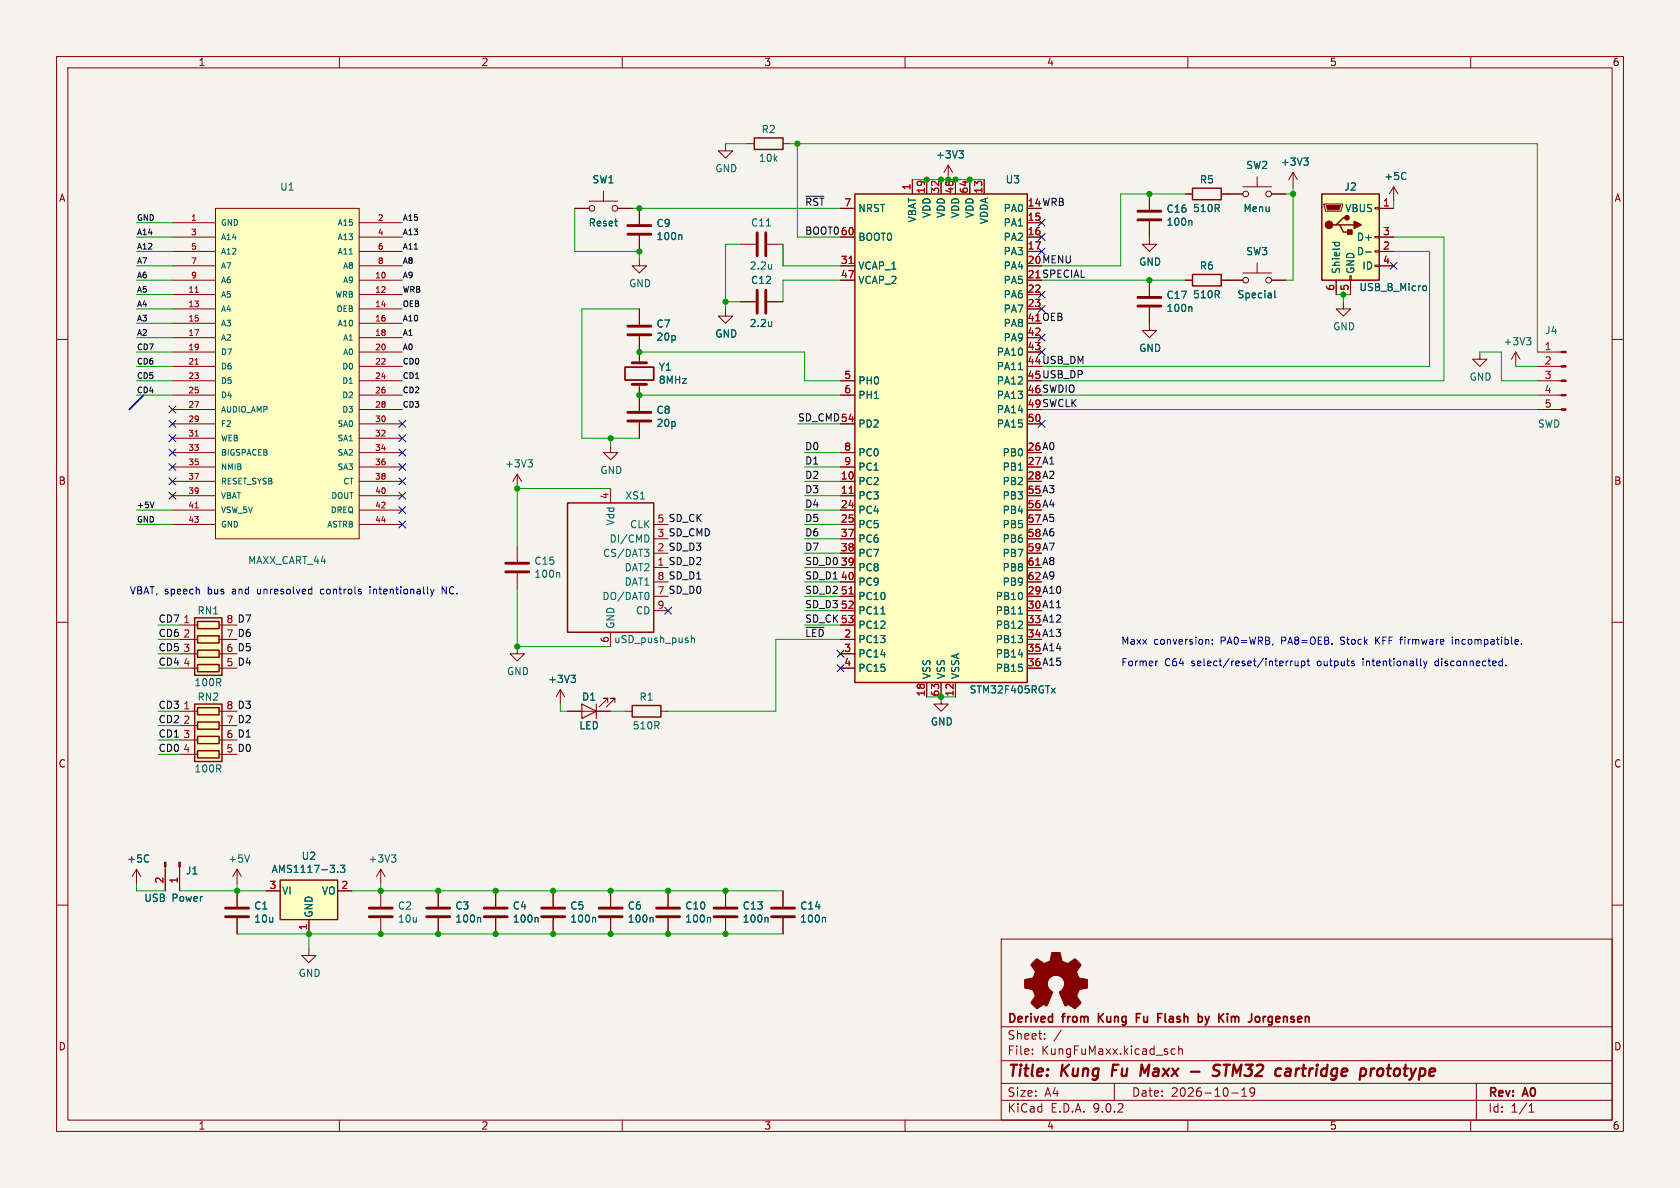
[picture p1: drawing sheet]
<svg xmlns="http://www.w3.org/2000/svg" width="297mm" height="210mm" viewBox="0 0 297 210" stroke-linecap="round" stroke-linejoin="round" font-family="sans-serif">
<path d="M0 0h297v210h-297z" fill="#f5f4ef" stroke="#f5f4ef" stroke-width=".18"/>
<g fill="none" stroke="#840000" stroke-width=".18">
<path d="M10 10h277v190h-277zM12 12h273v186h-273zM60 10v2M110 10v2M160 10v2M210 10v2M260 10v2M203.2 49.5v2.8M203.2 54.4v2.8M10 60h2M107.9 78.7v1.3h1.3l-1.3 1.3-1.2-1.3h1.2M285 60h2"/>
<path d="M107.9 86.4v2.5M115.6 92.7h2.5M115.6 95.3h2.5M10 110h2M107.9 111.8v2.5M115.6 100.3h2.5M115.6 102.9h2.5M115.6 105.4h2.5M115.6 108h2.5M285 110h2M24.1 153.7l-.7 1.2M24.1 153.7l.8 1.2"/>
<path d="M24.1 153.7v2.5M29.2 153.3v4.2M31.7 153.3v4.2M67.3 153.7l-.8 1.2M67.3 153.7l.8 1.2M67.3 153.7v2.5M67.3 157.5v2.8M10 160h2M54.6 167.6v1.3h1.3l-1.3 1.3-1.3-1.3h1.3M67.3 162.3v2.8M177 166h108v32h-108zM285 160h2"/>
<path d="M60 198v2M110 198v2M160 198v2M177 194.5h108M177 191.5h108M177 187.5h108M177 181.5h108M182.5 186.3v.1M182.5 185.5v.1M184.7 183.6v.1M184.7 182.8v.1M187.6 182.1l-1.3 2"/>
<path d="M197 191.5v3M207.7 185.5l-.4-.1-.3 .3v.4l.2 .2h.5M208.4 185.5l.2-.1 .4 .1v.9M208.4 184.9v1.5M210 198v2M217.7 193.2h1.2M219.5 193.8h.9M219.5 192.7l.5-.4v1.5M221.8 192.9l-.3 .3h-.3l-.2-.3 .1-.5 .4-.1 .2 .1a.99 .99 0 0 1-.3 1.4h-.3M260 198v2M261 191.5v6.5M270.3 196.6h.9"/>
<path d="M270.3 195.5l.4-.4v1.5"/>
</g>
<path d="M196.8 188.2l-.3 2M201.8 188.2l.5 1.4 .9-1.4M210.5 189.4h1.6M214.9 189.2l.3 .1a.49 .49 0 0 1 .4 .5 .49 .49 0 0 1-.5 .4h-.5M215.7 188.3a.85 .85 0 0 0-1 .1l-.2 .4 .1 .2M216.3 188.2h1.2M216.9 188.2l-.3 2M227.6 188.9l.5 .1v1.2M228.1 190.1l-.7 .1M228.2 189.4h-.7M243 188.9l-.5 .2M244.4 189a.59 .59 0 0 0-.9 .3v.7a.57 .57 0 0 0 1-.2" fill="none" stroke="#840000" stroke-width=".4"/>
<path d="M194.2 179.2v1.5M195.1 179.2l-.9 .8M200.9 179.9h.5M201.6 179.2h-.7v1.5M204.7 179.2h.7M213.1 179.7l.3 1M213.8 179.7l-.4 1M217.7 179.7v1M218.1 179.7l-.4 .1M223.3 179.7v1M223.8 179.7l-.3 .1-.2 .2M213.4 180.7l-.1 .3-.2 .2" fill="none" stroke="#840000" stroke-width=".3"/>
<path d="M201.2 52.6h4M201.2 54.1h4M65.3 160.5h4M65.3 162.1h4" fill="none" stroke="#840000" stroke-width=".51"/>
<path d="M210.5 54.2l.2 .2v.7M113.9 97.1h.8l-.4 .5M114.5 94.6l.2 .5-.2 .7M114.5 97.6l.2 .2v.3l-.2 .3M114.6 104.8l.1 .4-.1 .7M122.2 112.3v1.3M122.2 112.9l.2-.1h.3l.1 .8M26.1 151.1l.2 .1M26.3 152.3l-.2 .1M69.2 151.1h.8l-.4 .5M69.7 151.6l.3 .3v.3l-.3 .2" fill="none" stroke="#006464" stroke-width=".18"/>
<path d="M100.3 88.9h15.3v22.9h-15.3z" fill="none" stroke="#840000" stroke-width=".25"/>
<g fill="#840000" stroke="#840000" stroke-width=".18">
<path d="M31.6 152.4h.3v.9h-.3z"/>
<path d="M29.1 152.4h.2v.9h-.2z"/>
</g>
<path d="M38.1 36.8h25.4v58.5h-25.4z" fill="#ffffc2"/>
<g fill="none" stroke="#840000" stroke-width=".18">
<path d="M30.5 39.4h7.6M38.1 36.8h25.4v58.5h-25.4zM63.5 39.4h7.6M30.5 41.9h7.6M30.5 44.5h7.6M30.5 47h7.6M30.5 49.5h7.6M30.5 52.1h7.6M30.5 54.6h7.6M30.5 57.2h7.6M30.5 59.7h7.6M63.5 41.9h7.6"/>
<path d="M63.5 44.5h7.6M63.5 47h7.6M63.5 49.5h7.6M63.5 52.1h7.6M63.5 54.6h7.6M63.5 57.2h7.6M63.5 59.7h7.6M203.2 57.2v1.2h1.3l-1.3 1.3-1.3-1.3h1.3M30.5 62.2h7.6M30.5 64.8h7.6M30.5 67.3h7.6M30.5 69.9h7.6"/>
<path d="M30.5 72.4h7.6M30.5 74.9h7.6M30.5 77.5h7.6M63.5 62.2h7.6M63.5 64.8h7.6M63.5 67.3h7.6M63.5 69.9h7.6M63.5 72.4h7.6M63.5 74.9h7.6M63.5 77.5h7.6M113 62.2v1.9M113 67.9v4.7"/>
<path d="M113 74.7v2.8M30.5 80h7.6M30.5 82.6h7.6M30.5 85.1h7.6M30.5 87.6h7.6M30.5 90.2h7.6M30.5 92.7h7.6M63.5 80h7.6M63.5 82.6h7.6M63.5 85.1h7.6M63.5 87.6h7.6M63.5 90.2h7.6"/>
<path d="M63.5 92.7h7.6"/>
</g>
<path d="M34.5 51.7h.6M34.5 64.4h.6M34.5 77.1h.6M34.5 89.8h.6" fill="none" stroke="#a90000" stroke-width=".18"/>
<path d="M61.7 44.9h.6" fill="none" stroke="#006464" stroke-width=".18"/>
<path d="M111 72.9h4.1M111 74.4h4.1M111.8 64.1h2.5M111.8 67.9h2.5" fill="none" stroke="#840000" stroke-width=".51"/>
<path d="M110.5 64.9h5.1v2.3h-5.1z" fill="none" stroke="#840000" stroke-width=".3"/>
<path d="M49.5 155.6h10.2v7h-10.2z" fill="#ffffc2"/>
<path d="M133.3 24.4h5.1v2h-5.1zM111.8 124.7h5v2h-5zM49.5 155.6h10.2v7h-10.2z" fill="none" stroke="#840000" stroke-width=".25"/>
<g fill="none" stroke="#840000" stroke-width=".18">
<path d="M128.3 25.4v1.3h1.2l-1.2 1.2-1.3-1.2h1.3M132.1 25.4h1.2M138.4 25.4h1.3M167.6 29.2l-.7 1.3M167.6 29.2l.8 1.3M167.6 29.2v2.6M130.8 43.2h2.8M135.6 43.2h2.8M237.5 53.3v1.3h1.3l-1.3 1.3-1.3-1.3h1.3M261.6 62.2v1.3h1.3l-1.3 1.3-1.3-1.3h1.3M268 62.2l-.8 1.3M268 62.2l.7 1.3"/>
<path d="M268 62.2v2.6M271.8 62.2h4.2M271.8 64.8h4.2M271.8 67.3h4.2M271.8 69.9h4.2M271.8 72.4h4.2M91.4 83.8l-.7 1.3M91.4 83.8l.8 1.3M91.4 83.8v2.6M91.4 96.5v2.8M91.4 114.3v1.3h1.3l-1.3 1.2-1.2-1.2h1.2M91.4 101.3v2.8"/>
<path d="M99.1 121.9l-.8 1.3M99.1 121.9l.7 1.3M99.1 121.9v2.6M100.3 125.7h7.6M107.4 124.2v-.8h-.7h.7l-1.5 1.6M108.7 124.2v-.8h-.8h.8l-1.5 1.6M110.5 125.7h1.3M116.8 125.7h1.3M166.4 123.2v1.3h1.2l-1.2 1.2-1.3-1.2h1.3M47 157.5h2.5M59.7 157.5h2.5M87.6 157.5v2.8"/>
<path d="M97.8 157.5v2.8M107.9 157.5v2.8M118.1 157.5v2.8M128.3 157.5v2.8M138.4 157.5v2.8M54.6 162.6v2.5M87.6 162.3v2.8M97.8 162.3v2.8M107.9 162.3v2.8M118.1 162.3v2.8M128.3 162.3v2.8M138.4 162.3v2.8"/>
</g>
<g fill="none" stroke="#006464" stroke-width=".18">
<path d="M135.5 39.9h.7M169.5 26.7h.8l-.4 .4M170.1 27.1l.2 .3v.3l-.2 .2M136.4 46.7v.9M136.4 47.4l-.1 .1M269.9 59.7h.7l-.4 .5M270.4 60.2l.2 .2v.3l-.2 .3M93.3 81.3h.8l-.4 .5M93.9 81.8l.2 .2v.3l-.2 .2M98.8 101.2l.1 .2v.7M101 119.4h.7l-.4 .5M101.5 119.9l.2 .2v.3l-.2 .2"/>
<path d="M59.7 154.1v.1M60.2 153h.8l-.5 .4 .4 .2v.5l-.2 .1-.5-.1M95 162.2l.1 .1v.7M105.1 162.2l.2 .1v.7M115.3 162.2l.2 .1v.7M125.4 162.2l.2 .1v.7M135.6 162.2l.2 .1v.7M145.8 162.2l.1 .1v.7"/>
</g>
<g fill="none" stroke="#840000" stroke-width=".51">
<path d="M133.9 41.1v4.1M135.4 41.1v4.1M89.4 99.6h4.1M89.4 101.1h4.1M85.6 160.5h4.1M85.6 162.1h4.1M95.8 160.5h4M95.8 162.1h4M105.9 160.5h4.1M105.9 162.1h4.1M116.1 160.5h4M116.1 162.1h4"/>
<path d="M126.2 160.5h4.1M126.2 162.1h4.1M136.4 160.5h4.1M136.4 162.1h4.1"/>
</g>
<g fill="#840000" stroke="#840000" stroke-width=".18">
<path d="M276 62.1h.9v.3h-.9z"/>
<path d="M276 64.6h.9v.3h-.9z"/>
<path d="M276 67.2h.9v.2h-.9z"/>
<path d="M276 69.7h.9v.3h-.9z"/>
<path d="M276 72.3h.9v.2h-.9z"/>
<path d="M182.8 170l.5-.5 .9 .6a.62 .62 0 0 0 1 0l.2-.1a1.62 1.62 0 0 0 .5-1.4l.1-.2h1.4l.2 .8a.74 .74 0 0 0 .7 .9l.5 .2 1.3-.8 1 1-.4 .7a.75 .75 0 0 0-.1 1.2l.2 .5 1.4 .3 .1 1.5-1.5 .2v.2a1.23 1.23 0 0 0-.3 1.2l.6 1-.1 .1-1 .9-.8-.5a.54 .54 0 0 0-.8 0l-1.1-2.3a2.33 2.33 0 0 0 .9-2 1.54 1.54 0 0 0-2.5-.7 1.54 1.54 0 0 0 .4 2.6l-1.1 2.4a.69 .69 0 0 0-1.1 .2l-.6 .3-1.1-1 .8-1.2-.2-.6a.71 .71 0 0 0-.9-.7l-.7-.2v-1.4l.4-.1a1.11 1.11 0 0 0 1.2-.7 .72 .72 0 0 0-.2-1.2l-.4-.7z"/>
</g>
<path d="M102.9 124.5l2.5 1.2-2.5 1.3zM105.4 124.5v2.5" fill="none" stroke="#840000" stroke-width=".2"/>
<path d="M34.4 109.2h4.8v10.2h-4.8z" fill="#ffffc2"/>
<path d="M34.4 109.2h4.8v10.2h-4.8zM34.9 109.9h3.8v1.2h-3.8zM34.9 112.4h3.8v1.3h-3.8zM34.9 114.9h3.8v1.3h-3.8zM34.9 117.5h3.8v1.2h-3.8z" fill="none" stroke="#840000" stroke-width=".25"/>
<path d="M31.7 110.5h3.2M31.7 113h3.2M31.7 115.6h3.2M31.7 118.1h3.2M38.7 110.5h3.2M38.7 113h3.2M38.7 115.6h3.2M38.7 118.1h3.2" fill="none" stroke="#840000" stroke-width=".18"/>
<path d="M151.1 34.3h30.5v86.4h-30.5z" fill="#ffffc2"/>
<path d="M151.1 34.3h30.5v86.4h-30.5zM210.8 33.3h5.1v2h-5.1zM210.8 48.5h5.1v2h-5.1z" fill="none" stroke="#840000" stroke-width=".25"/>
<g fill="none" stroke="#840000" stroke-width=".18">
<path d="M101.6 36.8h2.5M104.1 35.6h5.1M106.7 33.8v1.8M109.2 36.8h2.6M113 36.8v2.8M148.6 36.8h2.5M161.3 31.8v2.5M163.8 31.8v2.5M166.4 31.8v2.5M168.9 31.8v2.5M171.4 31.8v2.5M174 31.8v2.5"/>
<path d="M181.6 39.4h2.5M203.2 39.1v4.1h1.3l-1.3 1.3-1.3-1.3h1.3M203.2 34.3v2.8M209.5 34.3h1.3M215.9 34.3h3.8M219.7 33h5.1M222.2 31.2v1.8M224.8 34.3h2.5M246.4 33l-.8 1.3M246.4 33l.7 1.3M246.4 33v2.6M113 45.7v1.3h1.3l-1.3 1.3-1.2-1.3h1.2"/>
<path d="M113 41.7v2.8M113 54.6v2.8M113 59.4v2.8M128.3 54.6v1.3h1.2l-1.2 1.3-1.3-1.3h1.3M130.8 53.3h2.8M135.6 53.3h2.8M148.6 41.9h2.5M148.6 47h2.5M148.6 49.5h2.5M181.6 41.9h2.5M181.6 44.5h2.5M181.6 52.1h2.5"/>
<path d="M181.6 54.6h2.5M181.6 59.7h2.5M209.5 49.5h1.3M215.9 49.5h3.8M219.7 48.3h5.1M222.2 46.5v1.8M224.8 49.5h2.5M148.6 67.3h2.5M148.6 69.9h2.5M148.6 74.9h2.5M181.6 74.9h2.5M181.6 62.2h2.5"/>
<path d="M148.6 80h2.5M148.6 82.6h2.5M148.6 85.1h2.5M148.6 87.6h2.5M148.6 90.2h2.5M148.6 92.7h2.5M148.6 95.3h2.5M148.6 97.8h2.5M148.6 100.3h2.5M148.6 102.9h2.5M148.6 105.4h2.5M148.6 108h2.5"/>
<path d="M148.6 110.5h2.5M148.6 113h2.5M148.6 115.6h2.5M148.6 118.1h2.5M163.8 120.7v2.5M166.4 120.7v2.5M168.9 120.7v2.5M41.9 153.7v2.5M41.9 157.5v2.8M41.9 153.7l-.8 1.2M41.9 153.7l.8 1.2M77.5 157.5v2.8"/>
<path d="M41.9 162.3v2.8M77.5 162.3v2.8"/>
<circle cx="104.6" cy="36.8" r=".51"/>
<circle cx="108.7" cy="36.8" r=".51"/>
<circle cx="220.2" cy="34.3" r=".51"/>
<circle cx="224.3" cy="34.3" r=".51"/>
<circle cx="220.2" cy="49.5" r=".51"/>
<circle cx="224.3" cy="49.5" r=".51"/>
</g>
<path d="M150.1 46.6h.7M150.1 87.2h.7M150.1 105h.7" fill="none" stroke="#a90000" stroke-width=".18"/>
<g fill="none" stroke="#006464" stroke-width=".18">
<path d="M210.5 39l.2 .2v.6M248.3 30.5l.2 .1M248.5 31.6l-.2 .1M120.4 41.5l.1 .2v.7M136.4 56.9v.8M136.4 57.6l-.1 .1M225.4 51.4v1.1l.1 .1M180 65.3h.8M155.7 108.5h.8M180 108.5h.8M185.9 121.7l.6 .8M186.5 121.7l-.6 .8"/>
<path d="M44.1 151.1l-.4 1.3M84.8 162.2l.2 .1v.7"/>
</g>
<path d="M111 39.9h4.1M201.2 37.3h4M201.2 38.9h4M111 57.7h4.1M111 59.2h4.1M111 41.4h4.1M133.9 51.3v4.1M135.4 51.3v4.1M39.9 160.5h4M39.9 162.1h4M75.4 160.5h4.1M75.4 162.1h4.1" fill="none" stroke="#840000" stroke-width=".51"/>
<path d="M34.4 124.5h4.8v10.1h-4.8z" fill="#ffffc2"/>
<path d="M34.4 124.5h4.8v10.1h-4.8zM34.9 125.1h3.8v1.3h-3.8zM34.9 127.6h3.8v1.3h-3.8zM34.9 130.2h3.8v1.2h-3.8zM34.9 132.7h3.8v1.3h-3.8z" fill="none" stroke="#840000" stroke-width=".25"/>
<path d="M31.7 125.7h3.2M31.7 128.3h3.2M31.7 130.8h3.2M31.7 133.4h3.2M38.7 125.7h3.2M38.7 128.3h3.2M38.7 130.8h3.2M38.7 133.4h3.2" fill="none" stroke="#840000" stroke-width=".18"/>
<path d="M233.7 34.3h10.1v15.2h-10.1z" fill="#ffffc2"/>
<path d="M233.7 34.3h10.1v15.2h-10.1zM236.2 39.8h.7l.6 1.2h1.3M236.9 39.8h2.5M238.1 38.5h-.6l-1.3 1.3h-.6" fill="none" stroke="#840000" stroke-width=".25"/>
<g fill="none" stroke="#840000" stroke-width=".18">
<path d="M101.6 36.8h2.5M109.2 36.8h2.6M113 36.8v2.8M148.6 36.8h2.5M161.3 31.8v2.5M163.8 31.8v2.5M166.4 31.8v2.5M168.9 31.8v2.5M171.4 31.8v2.5M174 31.8v2.5M181.6 39.4h2.5M203.2 34.3v2.8"/>
<path d="M203.2 39.1v2.8M209.5 34.3h1.3M215.9 34.3h3.8M224.8 34.3h2.5M228.6 30.5l-.8 1.3M228.6 30.5l.8 1.3M228.6 30.5v2.5M234.1 36.1h3.3v.2l-.3 1h-2.8zM243.1 36.7h.7v.3h-.7zM243.8 36.8h2.6M113 41.7v2.8M113 54.6v2.8"/>
<path d="M113 59.4v4.1M130.8 53.3h2.8M135.6 53.3h2.8M148.6 41.9h2.5M148.6 47h2.5M148.6 49.5h2.5M181.6 41.9h2.5M181.6 44.5h2.5M181.6 52.1h2.5M181.6 54.6h2.5M181.6 59.7h2.5M203.2 49.5v2.8"/>
<path d="M203.2 54.4v2.8M209.5 49.5h1.3M215.9 49.5h3.8M224.8 49.5h2.5M236.2 49.5v2.6M238.6 48.8h.3v.7h-.3zM238.8 49.5v2.6M243.1 41.8h.7v.2h-.7zM243.1 44.3h.7v.3h-.7zM243.1 46.9h.7v.2h-.7zM243.8 41.9h2.6M243.8 44.5h2.6"/>
<path d="M243.8 47h2.6M113 68.6v4M113 74.7v2.8M148.6 67.3h2.5M148.6 69.9h2.5M148.6 74.9h2.5M181.6 74.9h2.5M181.6 62.2h2.5M148.6 80h2.5M148.6 82.6h2.5M148.6 85.1h2.5M148.6 87.6h2.5"/>
<path d="M148.6 90.2h2.5M148.6 92.7h2.5M148.6 95.3h2.5M148.6 97.8h2.5M148.6 100.3h2.5M148.6 102.9h2.5M148.6 105.4h2.5M148.6 108h2.5M148.6 110.5h2.5M148.6 113h2.5M148.6 115.6h2.5M148.6 118.1h2.5"/>
<path d="M100.3 125.7h2.6M105.4 125.7h2.5M163.8 120.7v2.5M166.4 120.7v2.5M168.9 120.7v2.5M29.2 153.7v3.8M31.7 153.7v3.8M41.9 157.5v2.8M47 157.5h2.5M59.7 157.5h2.5M77.5 157.5v2.8M87.6 157.5v2.8"/>
<path d="M97.8 157.5v2.8M107.9 157.5v2.8M118.1 157.5v2.8M128.3 157.5v2.8M138.4 157.5v2.8M41.9 162.3v2.8M54.6 162.6v2.5M77.5 162.3v2.8M87.6 162.3v2.8M97.8 162.3v2.8M107.9 162.3v2.8M118.1 162.3v2.8"/>
<path d="M128.3 162.3v2.8M138.4 162.3v2.8"/>
</g>
<path d="M234.4 36.3h2.6l-.3 .8h-2z" fill="#840000" stroke="#840000" stroke-width=".18"/>
<g fill="#840000" stroke="#840000" stroke-width=".25">
<path d="M238.3 40.6h.7v.8h-.7z"/>
<path d="M239.4 39.1l1.3 .7-1.3 .6z"/>
<circle cx="234.9" cy="39.8" r=".63"/>
<circle cx="238.1" cy="38.5" r=".38"/>
</g>
<g fill="none" stroke="#006464" stroke-width=".18">
<path d="M169.5 26.7h.8l-.4 .4M170.1 27.1l.2 .3v.3l-.2 .2M210.5 39l.2 .2v.6M230.5 27.9h.8l-.4 .5M231 28.4l.3 .3v.3l-.3 .2M248.3 30.5l.2 .1M248.5 31.6l-.2 .1M120.4 41.5l.1 .2v.7M136.4 56.9v.8M136.4 57.6l-.1 .1M210.5 54.2l.2 .2v.7M225.4 51.4v1.1l.1 .1"/>
<path d="M235.5 42.9h1.3M236 42.9v.3M236.7 42.9l.1 .3M241.5 44.5h.9M251.8 50.5l.3 .1 .1 .2-.1 .5-.3 .1M180 65.3h.8M101 119.4h.7l-.4 .5M101.5 119.9l.2 .2v.3l-.2 .2M155.7 108.5h.8M180 108.5h.8M185.9 121.7l.6 .8M186.5 121.7l-.6 .8"/>
<path d="M26.1 151.1l.2 .1M26.3 152.3l-.2 .1M59.7 154.1v.1M60.2 153h.8l-.5 .4 .4 .2v.5l-.2 .1-.5-.1M84.8 162.2l.2 .1v.7M95 162.2l.1 .1v.7M105.1 162.2l.2 .1v.7M115.3 162.2l.2 .1v.7M125.4 162.2l.2 .1v.7M135.6 162.2l.2 .1v.7M145.8 162.2l.1 .1v.7"/>
</g>
<path d="M142.5 34.7h3.2M27.2 88.7l-.3 1.1M142.5 110.9h3.2" fill="none" stroke="#0f0f0f" stroke-width=".18"/>
<path d="M25.4 69.9l-2.5 2.5" fill="none" stroke="#000084" stroke-width=".3"/>
<g fill="none" stroke="#009600" stroke-width=".18">
<path d="M24.1 39.4h6.4M101.6 36.8v7.7h11.4v1.2M111.8 36.8h36.8M128.3 25.4h3.8M139.7 25.4h132.1v36.8M141 25.4v16.5h7.6M161.3 31.8h12.7M209.5 34.3h-11.4v12.7h-14M227.3 34.3h1.3M228.6 33v16.5h-1.3M246.4 35.6v1.2M24.1 47h6.4"/>
<path d="M24.1 49.5h6.4M24.1 52.1h6.4M24.1 54.6h6.4M24.1 44.5h6.4M24.1 59.7h6.4M24.1 41.9h6.4M24.1 57.2h6.4M113 54.6h-10.1v22.9h10.1M128.3 53.3h2.5M130.8 43.2h-2.5v11.4M138.4 43.2v3.8h10.2M148.6 49.5h-10.2v3.8"/>
<path d="M184.1 49.5h25.4M236.2 52.1h2.6M237.5 52.1v1.2M246.4 41.9h8.9v25.4h-71.2M246.4 44.5h6.3v20.3h-68.6M24.1 69.9h6.4M24.1 67.3h6.4M24.1 64.8h6.4M24.1 62.2h6.4M107.9 77.5v1.2M113 69.9h35.6M113 62.2h29.2v5.1h6.4"/>
<path d="M141 74.9h7.6M184.1 69.9h87.7M184.1 72.4h87.7M261.6 62.2h3.8v5.1h6.4M268 64.8h3.8M24.1 92.7h6.4M24.1 90.2h6.4M107.9 86.4h-16.5v10.1M142.2 92.7h6.4M142.2 90.2h6.4M142.2 95.3h6.4M142.2 82.6h6.4"/>
<path d="M142.2 80h6.4M142.2 97.8h6.4M142.2 87.6h6.4M142.2 85.1h6.4M27.9 118.1h3.8M27.9 110.5h3.8M27.9 115.6h3.8M27.9 113h3.8M91.4 104.1v10.2h16.5M142.2 110.5h6.4M142.2 100.3h6.4M142.2 105.4h6.4"/>
<path d="M142.2 108h6.4M142.2 102.9h6.4M148.6 113h-11.4v12.7h-19.1M27.9 133.4h3.8M27.9 130.8h3.8M27.9 128.3h3.8M27.9 125.7h3.8M99.1 124.5v1.2h1.2M107.9 125.7h2.6M163.8 123.2h5.1M24.1 156.2v1.3h5.1M31.7 157.5h15.3"/>
<path d="M41.9 156.2v1.3M62.2 157.5h76.2M67.3 156.2v1.3M41.9 165.1h96.5M54.6 165.1v2.5"/>
</g>
<g fill="none" stroke="#000084" stroke-width=".18">
<path d="M183.5 38.8l1.3 1.2M184.8 38.8l-1.3 1.2M183.5 54l1.3 1.2M183.5 51.5l1.3 1.2M183.5 59.1l1.3 1.2M183.5 41.3l1.3 1.2M183.5 43.8l1.3 1.3M184.8 54l-1.3 1.2M184.8 51.5l-1.3 1.2M184.8 59.1l-1.3 1.2M184.8 41.3l-1.3 1.2M184.8 43.8l-1.3 1.3"/>
<path d="M245.8 46.4l1.2 1.2M247 46.4l-1.2 1.2M29.9 74.3l1.2 1.2M29.9 79.4l1.2 1.2M29.9 76.9l1.2 1.2M29.9 71.8l1.2 1.2M31.1 74.3l-1.2 1.2M31.1 79.4l-1.2 1.2M31.1 76.9l-1.2 1.2M31.1 71.8l-1.2 1.2M70.5 74.3l1.2 1.2M70.5 79.4l1.2 1.2"/>
<path d="M70.5 76.9l1.2 1.2M71.7 74.3l-1.2 1.2M71.7 79.4l-1.2 1.2M71.7 76.9l-1.2 1.2M183.5 61.6l1.3 1.2M183.5 74.3l1.3 1.2M184.8 61.6l-1.3 1.2M184.8 74.3l-1.3 1.2M29.9 81.9l1.2 1.3M29.9 84.5l1.2 1.2M29.9 87l1.2 1.2M31.1 81.9l-1.2 1.3"/>
<path d="M31.1 84.5l-1.2 1.2M31.1 87l-1.2 1.2M70.5 87l1.2 1.2M70.5 89.6l1.2 1.2M70.5 92.1l1.2 1.2M70.5 81.9l1.2 1.3M70.5 84.5l1.2 1.2M71.7 87l-1.2 1.2M71.7 89.6l-1.2 1.2M71.7 92.1l-1.2 1.2M71.7 81.9l-1.2 1.3M71.7 84.5l-1.2 1.2"/>
<path d="M117.5 107.3l1.2 1.3M118.7 107.3l-1.2 1.3M148 115l1.2 1.2M148 117.5l1.2 1.2M149.2 115l-1.2 1.2M149.2 117.5l-1.2 1.2"/>
</g>
<g fill="none" stroke="#0000c2" stroke-width=".18">
<path d="M55 104.1l.1 .1M55.1 103.7v1.3M55.1 104.9l-.1 .1M56.9 104.1l-.3 .3v.4l.3 .2M65.4 103.7v.1M65.4 104.1v.9M76.1 104.1l.3 .9M76.4 105l-.3 .4M76.7 104.1l-.3 .9M78.2 105v-1.3l.7 1.3M204.7 116.8l-.3 .2M213.3 113l.4 .2v.7"/>
<path d="M214.3 113.8v.1M214.3 113.1v.1M227.4 116.8v.9M227.7 116.8l-.3 .3M228.2 116.8v.9M228.5 116.8l-.3 .3M228.9 116.8l.1 .8 .3 .1 .2-.1M229.5 116.8v.9M230.1 116.9l.4-.1 .2 .3-.1 .5h-.5M230.1 116.8v1.3M231.1 116.8h.4M231.2 116.4v1.1l.3 .2"/>
<path d="M243.2 112.6v1.3M243.9 112.6l-.7 .7M247.4 113h.5M247.9 112.6l-.2 .1M251.7 116.8l.3 .9M252 117.7l-.3 .4M252.3 116.8l-.3 .9M253.8 116.9l-.1 .2 .1 .5M256.8 112.6v.1M256.8 113v.9M266.2 117.6v.1M269 113.8v.1"/>
</g>
<path d="M150.1 46.6h.7M150.1 87.2h.7M150.1 105h.7" fill="none" stroke="#a90000" stroke-width=".18"/>
<g fill="#009600" stroke="#009600" stroke-width=".18">
<circle cx="228.6" cy="34.3" r=".46"/>
<circle cx="237.5" cy="52.1" r=".46"/>
<circle cx="203.2" cy="34.3" r=".46"/>
<circle cx="171.4" cy="31.8" r=".46"/>
<circle cx="163.8" cy="31.8" r=".46"/>
<circle cx="166.4" cy="31.8" r=".46"/>
<circle cx="141" cy="25.4" r=".46"/>
<circle cx="167.6" cy="31.8" r=".46"/>
<circle cx="168.9" cy="31.8" r=".46"/>
<circle cx="203.2" cy="49.5" r=".46"/>
<circle cx="113" cy="62.2" r=".46"/>
<circle cx="113" cy="69.9" r=".46"/>
<circle cx="107.9" cy="77.5" r=".46"/>
<circle cx="113" cy="44.5" r=".46"/>
<circle cx="113" cy="36.8" r=".46"/>
<circle cx="128.3" cy="53.3" r=".46"/>
<circle cx="166.4" cy="123.2" r=".46"/>
<circle cx="107.9" cy="157.5" r=".46"/>
<circle cx="107.9" cy="165.1" r=".46"/>
<circle cx="87.6" cy="165.1" r=".46"/>
<circle cx="97.8" cy="165.1" r=".46"/>
<circle cx="97.8" cy="157.5" r=".46"/>
<circle cx="87.6" cy="157.5" r=".46"/>
<circle cx="128.3" cy="165.1" r=".46"/>
<circle cx="128.3" cy="157.5" r=".46"/>
<circle cx="118.1" cy="157.5" r=".46"/>
<circle cx="118.1" cy="165.1" r=".46"/>
<circle cx="54.6" cy="165.1" r=".46"/>
<circle cx="41.9" cy="157.5" r=".46"/>
<circle cx="77.5" cy="165.1" r=".46"/>
<circle cx="77.5" cy="157.5" r=".46"/>
<circle cx="67.3" cy="165.1" r=".46"/>
<circle cx="67.3" cy="157.5" r=".46"/>
<circle cx="91.4" cy="86.4" r=".46"/>
<circle cx="91.4" cy="114.3" r=".46"/>
</g>
<g font-size="2.8" fill="#840000">
<text x="178" y="190.9">Title:</text>
<text x="187.7" y="190.9">Kung</text>
<text x="197.4" y="190.9">Fu</text>
<text x="203.3" y="190.9">Maxx</text>
<text x="212.9" y="190.9">-</text>
<text x="217.7" y="190.9">STM32</text>
<text x="229.6" y="190.9">cartridge</text>
<text x="245.3" y="190.9">prototype</text>
</g>
<g font-size="2.1" fill="#840000">
<text x="178" y="184">Sheet:</text>
<text x="178" y="181.2">Derived</text>
<text x="188" y="181.2">from</text>
<text x="194.8" y="181.2">Kung</text>
<text x="202.2" y="181.2">Fu</text>
<text x="206.5" y="181.2">Flash</text>
<text x="214.3" y="181.2">by</text>
<text x="218.5" y="181.2">Kim</text>
<text x="224.5" y="181.2">Jorgensen</text>
<text x="178" y="186.7">File:</text>
<text x="184.1" y="186.7">KungFuMaxx.kicad_sch</text>
<text x="178" y="196.9">KiCad</text>
<text x="178" y="194.1">Size:</text>
<text x="184.7" y="194.1">A4</text>
<text x="185.7" y="196.9">E.D.A.</text>
<text x="193.3" y="196.9">9.0.2</text>
<text x="200" y="194.1">Date:</text>
<text x="207" y="194.1">2026-10-19</text>
<text x="263" y="194.3">Rev:</text>
<text x="263" y="196.9">Id:</text>
<text x="267.1" y="196.9">1/1</text>
<text x="269.4" y="194.3">A0</text>
</g>
<g font-size="1.8" fill="#840000">
<text x="35" y="11.9">1</text>
<text x="85" y="11.9">2</text>
<text x="135" y="11.9">3</text>
<text x="185" y="11.9">4</text>
<text x="235" y="11.9">5</text>
<text x="285" y="11.9">6</text>
<text x="10.3" y="35.9">A</text>
<text x="285.3" y="35.9">A</text>
<text x="181.6" y="36.6">14 WRB</text>
<text x="181.6" y="46.7">20 MENU</text>
<text x="181.6" y="64.5">44 USB_DM</text>
<text x="181.6" y="67.1">45 USB_DP</text>
<text x="181.6" y="69.6">46 SWDIO</text>
<text x="181.6" y="72.1">49 SWCLK</text>
<text x="181.6" y="79.8">26 A0</text>
<text x="181.6" y="82.3">27 A1</text>
<text x="10.3" y="85.9">B</text>
<text x="181.6" y="84.8">28 A2</text>
<text x="181.6" y="87.4">55 A3</text>
<text x="181.6" y="89.9">56 A4</text>
<text x="285.3" y="85.9">B</text>
<text x="181.6" y="92.5">57 A5</text>
<text x="181.6" y="95">58 A6</text>
<text x="181.6" y="97.5">59 A7</text>
<text x="181.6" y="102.6">62 A9</text>
<text x="181.6" y="105.2">29 A10</text>
<text x="181.6" y="107.7">30 A11</text>
<text x="181.6" y="110.2">33 A12</text>
<text x="181.6" y="112.8">34 A13</text>
<text x="181.6" y="115.3">35 A14</text>
<text x="181.6" y="117.9">36 A15</text>
<text x="10.3" y="135.9">C</text>
<text x="285.3" y="135.9">C</text>
<text x="10.3" y="185.9">D</text>
<text x="285.3" y="185.9">D</text>
<text x="35" y="199.9">1</text>
<text x="85" y="199.9">2</text>
<text x="135" y="199.9">3</text>
<text x="185" y="199.9">4</text>
<text x="235" y="199.9">5</text>
<text x="285" y="199.9">6</text>
</g>
<g font-size="1.8" fill="#006464">
<text x="134.5" y="23.7">R2</text>
<text x="134.1" y="28.8">10k</text>
<text x="165.4" y="28.2">+3V3</text>
<text x="226.3" y="29.5">+3V3</text>
<text x="49.4" y="33.9">U1</text>
<text x="104.6" y="32.6">SW1</text>
<text x="126.4" y="30.7">GND</text>
<text x="177.7" y="32.6">U3</text>
<text x="212" y="32.6">R5</text>
<text x="220.2" y="30.1">SW2</text>
<text x="237.6" y="33.9">J2</text>
<text x="244.6" y="32">+5C</text>
<text x="104" y="40.2">Reset</text>
<text x="116" y="40.3">C9</text>
<text x="132.7" y="40.2">C11</text>
<text x="151.6" y="37.7">NRST</text>
<text x="162.2" y="39.4" transform="rotate(-90 162.2 39.4)">VBAT</text>
<text x="164.7" y="38.6" transform="rotate(-90 164.7 38.6)">VDD</text>
<text x="167.2" y="38.6" transform="rotate(-90 167.2 38.6)">VDD</text>
<text x="169.8" y="38.6" transform="rotate(-90 169.8 38.6)">VDD</text>
<text x="172.3" y="38.6" transform="rotate(-90 172.3 38.6)">VDD</text>
<text x="174.9" y="39.7" transform="rotate(-90 174.9 39.7)">VDDA</text>
<text x="177.3" y="37.7">PA0</text>
<text x="177.3" y="40.2">PA1</text>
<text x="206.1" y="40.1">100n</text>
<text x="206.1" y="37.8">C16</text>
<text x="210.8" y="37.7">510R</text>
<text x="219.7" y="37.7">Menu</text>
<text x="237.7" y="37.7">VBUS</text>
<text x="116" y="42.6">100n</text>
<text x="132.4" y="47.9">2.2u</text>
<text x="151.6" y="42.8">BOOT0</text>
<text x="151.6" y="47.9">VCAP_1</text>
<text x="177.3" y="42.8">PA2</text>
<text x="177.3" y="45.3">PA3</text>
<text x="177.3" y="47.9">PA4</text>
<text x="201.3" y="47.2">GND</text>
<text x="212" y="47.9">R6</text>
<text x="220.2" y="45.3">SW3</text>
<text x="239.8" y="42.8">D+</text>
<text x="239.8" y="45.3">D-</text>
<text x="240.7" y="47.9">ID</text>
<text x="111.1" y="51">GND</text>
<text x="132.7" y="50.4">C12</text>
<text x="151.6" y="50.4">VCAP_2</text>
<text x="177.3" y="50.4">PA5</text>
<text x="177.3" y="52.9">PA6</text>
<text x="206.1" y="53">C17</text>
<text x="210.8" y="52.9">510R</text>
<text x="218.7" y="52.9">Special</text>
<text x="237.1" y="48.5" transform="rotate(-90 237.1 48.5)">Shield</text>
<text x="239.6" y="48.5" transform="rotate(-90 239.6 48.5)">GND</text>
<text x="240.2" y="51.7">USB_B_Micro</text>
<text x="116" y="58.1">C7</text>
<text x="126.4" y="59.9">GND</text>
<text x="132.4" y="58">2.2u</text>
<text x="177.3" y="55.5">PA7</text>
<text x="177.3" y="58">PA8</text>
<text x="206.1" y="55.3">100n</text>
<text x="235.6" y="58.6">GND</text>
<text x="273.1" y="59.3">J4</text>
<text x="116" y="60.4">20p</text>
<text x="116.4" y="65.7">Y1</text>
<text x="176.1" y="63.1">PA10</text>
<text x="176.1" y="65.6">PA11</text>
<text x="177.3" y="60.6">PA9</text>
<text x="201.3" y="62.4">GND</text>
<text x="265.7" y="61.2">+3V3</text>
<text x="116.4" y="68">8MHz</text>
<text x="151.6" y="68.2">PH0</text>
<text x="151.6" y="70.7">PH1</text>
<text x="176.1" y="68.2">PA12</text>
<text x="176.1" y="70.7">PA13</text>
<text x="259.7" y="67.5">GND</text>
<text x="116" y="73.4">C8</text>
<text x="116" y="75.7">20p</text>
<text x="151.6" y="75.8">PD2</text>
<text x="176.1" y="73.3">PA14</text>
<text x="176.1" y="75.8">PA15</text>
<text x="271.8" y="75.8">SWD</text>
<text x="89.2" y="82.8">+3V3</text>
<text x="106" y="84">GND</text>
<text x="151.6" y="80.9">PC0</text>
<text x="151.6" y="83.4">PC1</text>
<text x="177.1" y="80.9">PB0</text>
<text x="177.1" y="83.4">PB1</text>
<text x="110.5" y="88.5">XS1</text>
<text x="151.6" y="86">PC2</text>
<text x="151.6" y="88.5">PC3</text>
<text x="177.1" y="86">PB2</text>
<text x="177.1" y="88.5">PB3</text>
<text x="108.8" y="93" transform="rotate(-90 108.8 93)">Vdd</text>
<text x="111.3" y="93.6">CLK</text>
<text x="151.6" y="91">PC4</text>
<text x="151.6" y="93.6">PC5</text>
<text x="177.1" y="91">PB4</text>
<text x="177.1" y="93.6">PB5</text>
<text x="43.7" y="99.9">MAXX_CART_44</text>
<text x="94.4" y="100">C15</text>
<text x="106.5" y="98.7">CS/DAT3</text>
<text x="107.7" y="96.1">DI/CMD</text>
<text x="110.3" y="101.2">DAT2</text>
<text x="151.6" y="96.1">PC6</text>
<text x="151.6" y="98.7">PC7</text>
<text x="151.6" y="101.2">PC8</text>
<text x="177.1" y="96.1">PB6</text>
<text x="177.1" y="98.7">PB7</text>
<text x="177.1" y="101.2">PB8</text>
<text x="94.4" y="102.3">100n</text>
<text x="106.4" y="106.3">DO/DAT0</text>
<text x="110.3" y="103.7">DAT1</text>
<text x="151.6" y="103.7">PC9</text>
<text x="151.6" y="106.3">PC10</text>
<text x="175.9" y="106.3">PB10</text>
<text x="177.1" y="103.7">PB9</text>
<text x="34.8" y="108.8">RN1</text>
<text x="108.5" y="113.9">uSD_push_push</text>
<text x="108.8" y="111.3" transform="rotate(-90 108.8 111.3)">GND</text>
<text x="112.3" y="108.8">CD</text>
<text x="151.6" y="108.8">PC11</text>
<text x="151.6" y="111.4">PC12</text>
<text x="151.6" y="113.9">PC13</text>
<text x="175.9" y="108.8">PB11</text>
<text x="175.9" y="111.4">PB12</text>
<text x="175.9" y="113.9">PB13</text>
<text x="89.5" y="119.6">GND</text>
<text x="151.6" y="116.4">PC14</text>
<text x="151.6" y="119">PC15</text>
<text x="175.9" y="116.4">PB14</text>
<text x="175.9" y="119">PB15</text>
<text x="34.3" y="121.5">100R</text>
<text x="34.8" y="124.1">RN2</text>
<text x="96.8" y="120.9">+3V3</text>
<text x="102.8" y="124.1">D1</text>
<text x="113" y="124.1">R1</text>
<text x="164.7" y="120.1" transform="rotate(-90 164.7 120.1)">VSS</text>
<text x="167.2" y="120.1" transform="rotate(-90 167.2 120.1)">VSS</text>
<text x="169.8" y="120.1" transform="rotate(-90 169.8 120.1)">VSSA</text>
<text x="171.3" y="122.8">STM32F405RGTx</text>
<text x="102.3" y="129.1">LED</text>
<text x="111.7" y="129.1">510R</text>
<text x="164.5" y="128.4">GND</text>
<text x="34.3" y="136.8">100R</text>
<text x="22.4" y="152.7">+5C</text>
<text x="32.8" y="154.8">J1</text>
<text x="40.3" y="152.7">+5V</text>
<text x="47.9" y="154.5">AMS1117-3.3</text>
<text x="53.2" y="152.2">U2</text>
<text x="65" y="152.7">+3V3</text>
<text x="25.4" y="159.6">USB</text>
<text x="30.4" y="159.6">Power</text>
<text x="44.8" y="161">C1</text>
<text x="49.8" y="158.3">VI</text>
<text x="56.8" y="158.3">VO</text>
<text x="70.2" y="161">C2</text>
<text x="80.4" y="161">C3</text>
<text x="90.6" y="161">C4</text>
<text x="100.7" y="161">C5</text>
<text x="110.9" y="161">C6</text>
<text x="121" y="161">C10</text>
<text x="131.2" y="161">C13</text>
<text x="141.4" y="161">C14</text>
<text x="44.8" y="163.3">10u</text>
<text x="55.5" y="162.3" transform="rotate(-90 55.5 162.3)">GND</text>
<text x="70.2" y="163.3">10u</text>
<text x="80.4" y="163.3">100n</text>
<text x="90.6" y="163.3">100n</text>
<text x="100.7" y="163.3">100n</text>
<text x="110.9" y="163.3">100n</text>
<text x="121" y="163.3">100n</text>
<text x="131.2" y="163.3">100n</text>
<text x="141.4" y="163.3">100n</text>
<text x="52.7" y="172.9">GND</text>
</g>
<g font-size="1.8" fill="#a90000">
<text x="161" y="33.7" transform="rotate(-90 161 33.7)">1</text>
<text x="163.6" y="34.3" transform="rotate(-90 163.6 34.3)">19</text>
<text x="166.1" y="34.3" transform="rotate(-90 166.1 34.3)">32</text>
<text x="168.7" y="34.3" transform="rotate(-90 168.7 34.3)">48</text>
<text x="171.2" y="34.3" transform="rotate(-90 171.2 34.3)">64</text>
<text x="173.7" y="34.3" transform="rotate(-90 173.7 34.3)">13</text>
<text x="148.5" y="41.7">60</text>
<text x="149.2" y="36.6">7</text>
<text x="181.6" y="39.1">15</text>
<text x="181.6" y="41.7">16</text>
<text x="181.6" y="36.6">14</text>
<text x="244.4" y="36.6">1</text>
<text x="244.4" y="41.7">3</text>
<text x="148.5" y="46.7">31</text>
<text x="181.6" y="44.2">17</text>
<text x="181.6" y="46.7">20</text>
<text x="244.4" y="44.2">2</text>
<text x="244.4" y="46.7">4</text>
<text x="148.5" y="49.3">47</text>
<text x="181.6" y="49.3">21 SPECIAL</text>
<text x="181.6" y="51.8">22</text>
<text x="181.6" y="49.3">21</text>
<text x="236" y="51.5" transform="rotate(-90 236 51.5)">6</text>
<text x="238.5" y="51.5" transform="rotate(-90 238.5 51.5)">5</text>
<text x="181.6" y="54.4">23</text>
<text x="181.6" y="56.9">41 OEB</text>
<text x="181.6" y="59.4">42</text>
<text x="181.6" y="56.9">41</text>
<text x="181.6" y="62">43</text>
<text x="181.6" y="64.5">44</text>
<text x="273" y="62">1</text>
<text x="273" y="64.5">2</text>
<text x="149.2" y="67.1">5</text>
<text x="149.2" y="69.6">6</text>
<text x="181.6" y="67.1">45</text>
<text x="181.6" y="69.6">46</text>
<text x="273" y="67.1">3</text>
<text x="273" y="69.6">4</text>
<text x="148.5" y="74.7">54</text>
<text x="181.6" y="74.7">50</text>
<text x="181.6" y="72.1">49</text>
<text x="273" y="72.1">5</text>
<text x="149.2" y="79.8">8</text>
<text x="149.2" y="82.3">9</text>
<text x="181.6" y="79.8">26</text>
<text x="181.6" y="82.3">27</text>
<text x="107.7" y="88.3" transform="rotate(-90 107.7 88.3)">4</text>
<text x="148.5" y="84.8">10</text>
<text x="148.5" y="87.4">11</text>
<text x="148.5" y="89.9">24</text>
<text x="181.6" y="84.8">28</text>
<text x="181.6" y="87.4">55</text>
<text x="181.6" y="89.9">56</text>
<text x="148.5" y="92.5">25</text>
<text x="148.5" y="95">37</text>
<text x="181.6" y="92.5">57</text>
<text x="181.6" y="95">58</text>
<text x="148.5" y="97.5">38</text>
<text x="148.5" y="100.1">39</text>
<text x="181.6" y="100.1">61 A8</text>
<text x="181.6" y="97.5">59</text>
<text x="181.6" y="100.1">61</text>
<text x="116.1" y="107.7">9</text>
<text x="148.5" y="102.6">40</text>
<text x="148.5" y="105.2">51</text>
<text x="148.5" y="107.7">52</text>
<text x="181.6" y="102.6">62</text>
<text x="181.6" y="105.2">29</text>
<text x="181.6" y="107.7">30</text>
<text x="32.3" y="110.2">1</text>
<text x="32.3" y="112.8">2</text>
<text x="107.7" y="113.7" transform="rotate(-90 107.7 113.7)">6</text>
<text x="148.5" y="110.2">53</text>
<text x="149.2" y="112.8">2</text>
<text x="181.6" y="110.2">33</text>
<text x="181.6" y="112.8">34</text>
<text x="32.3" y="115.3">3</text>
<text x="32.3" y="117.9">4</text>
<text x="149.2" y="115.3">3</text>
<text x="149.2" y="117.9">4</text>
<text x="181.6" y="115.3">35</text>
<text x="181.6" y="117.9">36</text>
<text x="32.3" y="125.5">1</text>
<text x="163.6" y="123.2" transform="rotate(-90 163.6 123.2)">18</text>
<text x="166.1" y="123.2" transform="rotate(-90 166.1 123.2)">63</text>
<text x="168.7" y="123.2" transform="rotate(-90 168.7 123.2)">12</text>
<text x="32.3" y="128">2</text>
<text x="32.3" y="130.6">3</text>
<text x="32.3" y="133.1">4</text>
<text x="29" y="156.3" transform="rotate(-90 29 156.3)">2</text>
<text x="31.5" y="156.3" transform="rotate(-90 31.5 156.3)">1</text>
<text x="47.6" y="157.2">3</text>
<text x="60.3" y="157.2">2</text>
<text x="54.4" y="164.5" transform="rotate(-90 54.4 164.5)">1</text>
</g>
<g font-size="1.8" fill="#0f0f0f">
<text x="142.2" y="36.5">~{RST} 7</text>
<text x="142.2" y="41.6">BOOT0</text>
<text x="141" y="74.6">SD_CMD54</text>
<text x="142.2" y="79.7">D0</text>
<text x="142.2" y="82.2">D1</text>
<text x="142.2" y="84.7">D2</text>
<text x="142.2" y="87.3">D3</text>
<text x="142.2" y="89.8">D4</text>
<text x="116.1" y="92.5">5 SD_CK</text>
<text x="116.1" y="95">3 SD_CMD</text>
<text x="142.2" y="92.4">D5</text>
<text x="142.2" y="94.9">D6</text>
<text x="116.1" y="97.5">2 SD_D3</text>
<text x="116.1" y="100.1">1 SD_D2</text>
<text x="142.2" y="97.4">D7</text>
<text x="142.2" y="100">SD_D0</text>
<text x="116.1" y="102.6">8 SD_D1</text>
<text x="116.1" y="105.2">7 SD_D0</text>
<text x="142.2" y="102.5">SD_D1</text>
<text x="142.2" y="107.6">SD_D3</text>
<text x="142.2" y="105.1">SD_D2</text>
<text x="27.9" y="112.7">CD6</text>
<text x="27.9" y="110.1">CD7</text>
<text x="39.9" y="110.2">8 D7</text>
<text x="39.9" y="112.8">7 D6</text>
<text x="142.2" y="112.7">~{LED}</text>
<text x="142.2" y="110.1">SD_CK 53</text>
<text x="27.9" y="117.8">CD4</text>
<text x="27.9" y="115.2">CD5</text>
<text x="39.9" y="115.3">6 D5</text>
<text x="39.9" y="117.9">5 D4</text>
<text x="27.9" y="125.4">CD3</text>
<text x="39.9" y="125.5">8 D3</text>
<text x="27.9" y="130.5">CD1</text>
<text x="27.9" y="127.9">CD2</text>
<text x="39.9" y="128">7 D2</text>
<text x="39.9" y="130.6">6 D1</text>
<text x="27.9" y="133">CD0</text>
<text x="39.9" y="133.1">5 D0</text>
</g>
<g font-size="1.8" fill="#0000c2">
<text x="22.9" y="105.2">VBAT, speech</text>
<text x="36.8" y="105.2">bus</text>
<text x="41.3" y="105.2">and</text>
<text x="45.9" y="105.2">unresolved</text>
<text x="57.3" y="105.2">controls</text>
<text x="66.2" y="105.2">intentionally</text>
<text x="79.2" y="105.2">NC.</text>
<text x="198.1" y="114.1">Maxx</text>
<text x="198.1" y="117.9">Former</text>
<text x="203.9" y="114.1">conversion:</text>
<text x="205.9" y="117.9">C64</text>
<text x="210.7" y="117.9">select/reset/interrupt</text>
<text x="215.9" y="114.1">PA0=WRB,</text>
<text x="226.8" y="114.1">PA8=OEB.</text>
<text x="233.1" y="117.9">outputs</text>
<text x="237.5" y="114.1">Stock</text>
<text x="241.4" y="117.9">intentionally</text>
<text x="243.8" y="114.1">KFF</text>
<text x="248.4" y="114.1">firmware</text>
<text x="254.4" y="117.9">disconnected.</text>
<text x="257.8" y="114.1">incompatible.</text>
</g>
<g font-size="1.4" fill="#0f0f0f">
<text x="24.1" y="39.1">GND</text>
<text x="24.1" y="41.6">A14</text>
<text x="71.1" y="41.6">A13</text>
<text x="71.1" y="39.1">A15</text>
<text x="24.1" y="44.2">A12</text>
<text x="24.1" y="46.7">A7</text>
<text x="71.1" y="46.7">A8</text>
<text x="71.1" y="44.2">A11</text>
<text x="24.1" y="51.8">A5</text>
<text x="24.1" y="49.3">A6</text>
<text x="71.1" y="51.8">WRB</text>
<text x="71.1" y="49.3">A9</text>
<text x="24.1" y="59.4">A2</text>
<text x="24.1" y="54.3">A4</text>
<text x="24.1" y="56.9">A3</text>
<text x="71.1" y="56.9">A10</text>
<text x="71.1" y="54.3">OEB</text>
<text x="71.1" y="59.4">A1</text>
<text x="24.1" y="64.5">CD6</text>
<text x="24.1" y="62">CD7</text>
<text x="71.1" y="64.5">CD0</text>
<text x="71.1" y="62">A0</text>
<text x="24.1" y="69.6">CD4</text>
<text x="24.1" y="67">CD5</text>
<text x="71.1" y="67">CD1</text>
<text x="71.1" y="69.6">CD2</text>
<text x="71.1" y="72.1">CD3</text>
<text x="24.1" y="89.9">+5V</text>
<text x="24.1" y="92.4">GND</text>
</g>
<g font-size="1.4" fill="#a90000">
<text x="33.7" y="39.1">1</text>
<text x="33.7" y="41.7">3</text>
<text x="66.7" y="39.1">2</text>
<text x="66.7" y="41.7">4</text>
<text x="33.7" y="44.2">5</text>
<text x="33.7" y="46.7">7</text>
<text x="66.7" y="44.2">6</text>
<text x="66.7" y="46.7">8</text>
<text x="33.2" y="51.8">11</text>
<text x="33.7" y="49.3">9</text>
<text x="66.2" y="49.3">10</text>
<text x="66.2" y="51.8">12</text>
<text x="33.2" y="54.4">13</text>
<text x="33.2" y="56.9">15</text>
<text x="33.2" y="59.4">17</text>
<text x="66.2" y="54.4">14</text>
<text x="66.2" y="56.9">16</text>
<text x="66.2" y="59.4">18</text>
<text x="33.2" y="62">19</text>
<text x="33.2" y="64.5">21</text>
<text x="66.2" y="62">20</text>
<text x="66.2" y="64.5">22</text>
<text x="33.2" y="67.1">23</text>
<text x="33.2" y="69.6">25</text>
<text x="66.2" y="67.1">24</text>
<text x="66.2" y="69.6">26</text>
<text x="33.2" y="72.1">27</text>
<text x="33.2" y="74.7">29</text>
<text x="33.2" y="77.2">31</text>
<text x="66.2" y="72.1">28</text>
<text x="66.2" y="74.7">30</text>
<text x="66.2" y="77.2">32</text>
<text x="33.2" y="79.8">33</text>
<text x="33.2" y="82.3">35</text>
<text x="66.2" y="79.8">34</text>
<text x="66.2" y="82.3">36</text>
<text x="33.2" y="84.8">37</text>
<text x="33.2" y="87.4">39</text>
<text x="33.2" y="89.9">41</text>
<text x="66.2" y="84.8">38</text>
<text x="66.2" y="87.4">40</text>
<text x="66.2" y="89.9">42</text>
<text x="33.2" y="92.5">43</text>
<text x="66.2" y="92.5">44</text>
</g>
<g font-size="1.4" fill="#006464">
<text x="39" y="40.1">GND</text>
<text x="59.6" y="40.1">A15</text>
<text x="39" y="42.6">A14</text>
<text x="39" y="45.2">A12</text>
<text x="39" y="47.7">A7</text>
<text x="59.6" y="42.6">A13</text>
<text x="59.6" y="45.2">A11</text>
<text x="60.5" y="47.7">A8</text>
<text x="39" y="50.3">A6</text>
<text x="39" y="52.8">A5</text>
<text x="59.2" y="52.8">WRB</text>
<text x="60.5" y="50.3">A9</text>
<text x="39" y="55.3">A4</text>
<text x="39" y="57.9">A3</text>
<text x="59.4" y="55.3">OEB</text>
<text x="59.6" y="57.9">A10</text>
<text x="39" y="60.4">A2</text>
<text x="39" y="63">D7</text>
<text x="39" y="65.5">D6</text>
<text x="60.4" y="65.5">D0</text>
<text x="60.5" y="60.4">A1</text>
<text x="60.5" y="63">A0</text>
<text x="39" y="68">D5</text>
<text x="39" y="70.6">D4</text>
<text x="60.4" y="68">D1</text>
<text x="60.4" y="70.6">D2</text>
<text x="39" y="73.1">AUDIO_AMP</text>
<text x="39" y="75.7">F2</text>
<text x="59.6" y="75.7">SA0</text>
<text x="60.4" y="73.1">D3</text>
<text x="39" y="78.2">WEB</text>
<text x="39" y="80.7">BIGSPACEB</text>
<text x="39" y="83.3">NMIB</text>
<text x="59.6" y="78.2">SA1</text>
<text x="59.6" y="80.7">SA2</text>
<text x="59.6" y="83.3">SA3</text>
<text x="39" y="85.8">RESET_SYSB</text>
<text x="39" y="88.4">VBAT</text>
<text x="58.4" y="88.4">DOUT</text>
<text x="60.6" y="85.8">CT</text>
<text x="39" y="90.9">VSW_5V</text>
<text x="39" y="93.4">GND</text>
<text x="57.7" y="93.4">ASTRB</text>
<text x="58.3" y="90.9">DREQ</text>
</g>
</svg>
